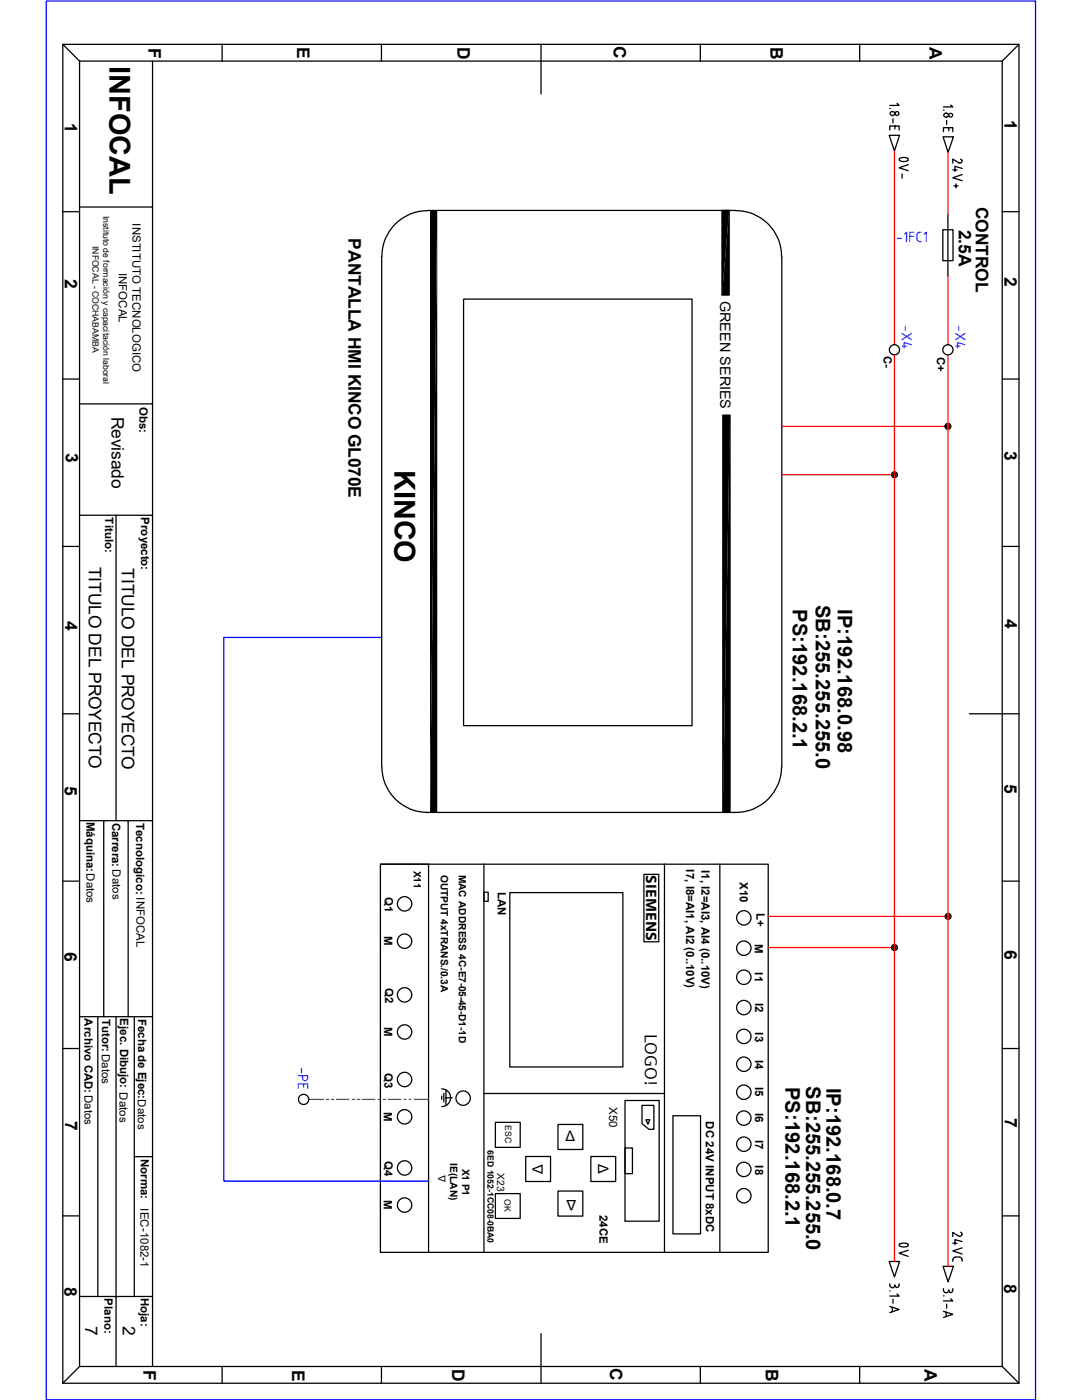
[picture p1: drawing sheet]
<svg xmlns="http://www.w3.org/2000/svg" width="216mm" height="279mm" viewBox="0 0 216 279" stroke-linecap="round" stroke-linejoin="round" font-family="sans-serif">
<path d="M9.2 .2h197.4v279.2h-197.4zM76.2 127.2h-31.5v108.5h40.8" fill="none" stroke="#00f" stroke-width=".25"/>
<g fill="none" stroke="#000" stroke-width=".25">
<path d="M12.5 8.8h190.8v267.3h-190.8zM12.5 8.8l3.4 3.4M15.9 12.2h184.1v260.5h-184.1zM30.4 12.2v260.5M44.3 8.8v3.4M76.1 8.8v3.4M108 8.8l-.1 10M139.7 8.8v3.4M171.5 8.8v3.4M203.3 8.8l-3.3 3.4M177.4 27h2.1l-1 3.1zM177.5 21.6h.1"/>
<path d="M177.5 26v-.9h1.9v.9M178 23.1h.2M178 23a.44 .44 0 0 1-.2-.7 .44 .44 0 0 1 .7 .2l-.1 .4-.2 .1M178.2 23.7v.8M178.6 25.1v.6M179 20.6l.4 .4h-1.9M179.5 31.6v.4M179.5 31.6a1.29 1.29 0 0 1 1.7 .2 1.29 1.29 0 0 1-1.7 .2M180 34.7v.9M181.2 32.9l-1.8 .6 1.8 .6M188.2 27.3h2l-1 3.1zM188.3 26.3v-.8h1.8v.8"/>
<path d="M188.3 22h.1M188.7 22.6a.38 .38 0 0 0-.4 .4 .38 .38 0 0 0 .4 .4M188.7 22.6h.2M188.7 23.4h.2M188.9 24v.8M188.9 22.6a.38 .38 0 0 1 .4 .4 .38 .38 0 0 1-.4 .4M189.3 25.5v.6M189.7 21l.4 .3h-1.8M190.1 33.9h.9M190.3 37.1h.8M190.8 36.7v.8M191.7 31.7l.3 .5"/>
<path d="M191.9 32.2v.2l-.4 .2-1.4-.9v.9M192 33.6l-1.5-.4v1M192 34.8l-1.9 .7 1.9 .6M12.5 42.2h3.4M15.9 41.3h14.5M76.2 51.2v101.8M85.3 42a9.1 9.1 0 0 0-9.1 9.2M85.3 42h61.5M92.5 59.7h45.6v85.1h-45.6zM144.1 42h1.4v16.9h-1.4zM146.8 42a9.1 9.1 0 0 1 9.2 9.2M156 51.2v101.8"/>
<path d="M188.1 45.8h2.1v6.2h-2.1zM189.1 42.8v12.3M200 42.2h3.3M12.5 75.6h3.4M200 75.6h3.3M15.9 80.6h14.5M144.2 82.8h1.5v79.3h-1.5zM12.5 109.1h3.4M15.9 102.8h14.5M23.2 102.8v61M200 109.1h3.3M12.5 142.5h3.4"/>
<path d="M156 153a9.1 9.1 0 0 1-9.2 9.1h-61.5a9.1 9.1 0 0 1-9.1-9.1M203.3 142.5h-9.9M12.5 175.9h3.4M15.9 163.8h14.5M20.7 163.8v39.1M25.6 163.8v39.1M75.9 172.5h77.4v77.4h-77.4zM75.9 172.5h9.6v77.4M96.6 178.1h.8v1.8h-.8zM96.6 172.5v77.4M101.7 178.1h22.6v34.8h-22.6zM128.5 174.5h2.9v13.5h-2.9z"/>
<path d="M132.6 172.5v77.4M143.6 172.5v77.4M200 175.9h3.3M12.5 209.3h3.4M15.9 202.9h14.5M19.5 202.9v55.8M23.2 202.9v69.8M26.8 202.9v55.8M88.1 217.3a1.78 1.78 0 0 1 1.8 1.8 1.78 1.78 0 0 1-1.8 1.8M88.1 218.7v.7M88.6 218.2v1.7M89 219.1h1.3"/>
<path d="M89 217.5v3.1M96.6 218.2h36M124.7 219.6h6.8v24.1h-6.8zM200 209.3h3.3M26.8 230.8h3.6M98.8 224h5v5h-5zM98.8 238.2h5v5h-5zM104.9 230.8h5v5h-5zM111.3 224.4h5v5h-5zM111.3 237.7h5v5h-5zM117.9 230.8h5v5h-5zM124.7 229.1h1.5v5.1h-1.5z"/>
<path d="M128.1 220.6h2.4v4.8h-1l-1.4-1.2zM128.9 223.5h.8l-.4 .9zM134.3 222.7h5.5v23.6h-5.5zM12.5 242.7h3.4M15.9 258.7h14.5M177.4 251.8h2.1l-1 3zM177.5 256.2v.4M177.5 257.6h.1M177.6 256.6l.4 .4M178 257h.2M178.2 259.3v.8M178.6 256.6l-.4 .4"/>
<path d="M178.6 256.4v.2M179 258.2l.4 .5h-1.9M179.4 256.2v.4a.38 .38 0 0 1-.4 .4 .38 .38 0 0 1-.4-.4M179.5 248.2v.5M179.5 248.3l.8-.2 .8 .2M181.1 248.2l.1 .3a1.29 1.29 0 0 1-1.7 .2M181.2 249.5l-1.8 .6 1.8 .6M188.2 252.7h2l-1 3.1zM188.3 257.2v.4M188.3 258.6h.1M188.3 257.6a.5 .5 0 0 0 .5 .4 .5 .5 0 0 0 .5-.4M189.3 257.4a.4 .4 0 0 0 .3 .5 .4 .4 0 0 0 .5-.3"/>
<path d="M189.7 259.2l.4 .4h-1.8M190.1 257.2v.4M190.1 251.3v.4M190.1 248.1h.9M190.6 250.9l-.3 .1-.1 .3M190.6 250.9h.9M191.3 246.7l-1.2-.7v.8M191.5 250.9l.3 .1 .1 .3M191.7 245.9l.3 .4M191.9 246.3l-.2 .4h-.4M192 251.3v.4M192 247.8l-1.5-.4v1"/>
<path d="M192 249l-1.9 .6 1.9 .7M200 242.7h3.3M15.9 272.7l-3.4 3.4M44.3 272.7v3.4M76.1 272.7v3.4M107.9 266.1l.1 10M139.7 272.7v3.4M171.5 272.7v3.4M177.5 260.7l1.9 .6-1.9 .7M178.1 260.9v.9M188.3 261.7l1.8 .6-1.8 .6M188.8 261.9v.9"/>
<path d="M188.9 260.3v.8M200 272.7l3.3 3.4"/>
<circle cx="179" cy="22.6" r=".39"/>
<circle cx="189.7" cy="23" r=".39"/>
<circle cx="178.5" cy="69.8" r="1.02"/>
<circle cx="189.1" cy="69.8" r="1.02"/>
<circle cx="178.5" cy="94.7" r=".59"/>
<circle cx="178.5" cy="94.7" r=".34"/>
<circle cx="178.5" cy="94.7" r=".16"/>
<circle cx="189.1" cy="85.1" r=".59"/>
<circle cx="189.1" cy="85.1" r=".34"/>
<circle cx="189.2" cy="85.1" r=".16"/>
<circle cx="80.7" cy="187.8" r="1.43"/>
<circle cx="80.7" cy="198.6" r="1.43"/>
<circle cx="80.7" cy="180.4" r="1.43"/>
<circle cx="148.4" cy="195" r="1.43"/>
<circle cx="148.4" cy="189.2" r="1.43"/>
<circle cx="148.4" cy="183.2" r="1.43"/>
<circle cx="178.5" cy="189.1" r=".59"/>
<circle cx="178.5" cy="189.1" r=".34"/>
<circle cx="178.5" cy="189.1" r=".16"/>
<circle cx="189.2" cy="182.9" r=".59"/>
<circle cx="189.2" cy="182.9" r=".34"/>
<circle cx="189.2" cy="182.9" r=".16"/>
<circle cx="60.6" cy="219.4" r="1.02"/>
<circle cx="80.7" cy="215.4" r="1.43"/>
<circle cx="80.7" cy="206" r="1.43"/>
<circle cx="92.4" cy="219.2" r="1.43"/>
<circle cx="148.4" cy="201.1" r="1.43"/>
<circle cx="148.4" cy="206.9" r="1.43"/>
<circle cx="148.4" cy="212.4" r="1.43"/>
<circle cx="148.4" cy="218" r="1.43"/>
<circle cx="80.7" cy="233.1" r="1.43"/>
<circle cx="80.7" cy="222.9" r="1.43"/>
<circle cx="148.4" cy="228.4" r="1.43"/>
<circle cx="148.4" cy="238.6" r="1.43"/>
<circle cx="148.4" cy="223.1" r="1.43"/>
<circle cx="148.4" cy="233.4" r="1.43"/>
<circle cx="80.7" cy="240.5" r="1.43"/>
</g>
<path d="M85.8 42h1.4l-1.4 120.1zM87.2 42v120.1h-1.4zM144.1 42h1.4l-1.4 16.9zM145.5 42v16.9h-1.4zM144.2 82.8h1.5l-1.5 79.3zM145.7 82.8v79.3h-1.5z" fill="#000"/>
<path d="M178.5 30.1v38.7M189.2 30.4l-.1 12.4M189.1 55.1l.1 13.7M178.5 70.9v180.9M189.1 70.9l.1 181.8M156 85.1h33.2M156 94.7h22.5M153.3 182.9h35.9M153.3 189.1h25.2" fill="none" stroke="#f00" stroke-width=".25"/>
<g fill="none" stroke="#007fff" stroke-width=".25">
<path d="M179.1 47.6h.8M180.5 46.7l.4-.3v1.8M181.5 47.2h.8M182.3 46.4h-.8v1.8M183 46.8v1M183 47.8l.1 .2 .3 .2M183.4 46.4l-.3 .1-.1 .3M183.4 48.2h.4M183.4 46.4h.4M184.4 46.7l.4-.3v1.8M180 69.1h.8M180 66.5l1.9 1.3"/>
<path d="M180.6 65.1v.8M181.9 68.8l-1.5-.4v1M181.9 66.5l-1.9 1.3M190.7 66.5l1.8 1.3M190.7 69.1h.8M191.3 65.1v.8M192.5 68.8l-1.4-.4v1M192.5 66.5l-1.8 1.3M59.5 214.7h1.9v.5a.51 .51 0 0 1-.5 .5 .51 .51 0 0 1-.5-.5v-.5M59.5 217.2v-.9h1.9v.9M60.2 213.2v.9M60.6 216.3v.7"/>
</g>
<g fill="none" stroke="#0f0" stroke-width=".25">
<path d="M61.6 219.4h3M65.1 219.4h.5M66.1 219.4h.5M67.1 219.4h2.6M70.2 219.4h.5M71.3 219.4h.5M72.3 219.4h2.6M75.4 219.4h.5M76.4 219.4h.5M77.5 219.4h2.5M80.6 219.4h.5M81.6 219.4h.5"/>
<path d="M82.6 219.4h2.9"/>
</g>
<g font-size="5.8">
<text x="21.8" y="13.2" transform="rotate(90 21.8 13.2)">INFOCAL</text>
<text x="78.7" y="93.8" transform="rotate(90 78.7 93.8)">KINCO</text>
</g>
<g font-size="4">
<text x="158.2" y="121.5" transform="rotate(90 158.2 121.5)">PS:192.168.2.1</text>
<text x="162.8" y="120.7" transform="rotate(90 162.8 120.7)">SB:255.255.255.0</text>
<text x="167.2" y="121.5" transform="rotate(90 167.2 121.5)">IP:192.168.0.98</text>
<text x="156.7" y="216.9" transform="rotate(90 156.7 216.9)">PS:192.168.2.1</text>
<text x="160.9" y="216.8" transform="rotate(90 160.9 216.8)">SB:255.255.255.0</text>
<text x="164.9" y="217" transform="rotate(90 164.9 217)">IP:192.168.0.7</text>
</g>
<text font-size="3.6" x="128.7" y="206.3" transform="rotate(90 128.7 206.3)">LOGO!</text>
<g font-size="3.5">
<text x="29.6" y="9.5" transform="rotate(90 29.6 9.5)">F</text>
<text x="59.3" y="9.4" transform="rotate(90 59.3 9.4)">E</text>
<text x="91.3" y="9.3" transform="rotate(90 91.3 9.3)">D</text>
<text x="122.4" y="9.1" transform="rotate(90 122.4 9.1)">C</text>
<text x="153.8" y="9.3" transform="rotate(90 153.8 9.3)">B</text>
<text x="185.5" y="9.4" transform="rotate(90 185.5 9.4)">A</text>
<text x="200.4" y="23.9" transform="rotate(90 200.4 23.9)">1</text>
<text x="13" y="24.6" transform="rotate(90 13 24.6)">1</text>
<text x="194.7" y="41.2" transform="rotate(90 194.7 41.2)">CONTROL</text>
<text x="69.6" y="47.6" transform="rotate(90 69.6 47.6)">PANTALLA HMI KINCO GL070E</text>
<text x="191.3" y="45.8" transform="rotate(90 191.3 45.8)">2.5A</text>
<text x="13" y="55.7" transform="rotate(90 13 55.7)">2</text>
<text x="200.4" y="55.2" transform="rotate(90 200.4 55.2)">2</text>
<text x="22.2" y="83.1" transform="rotate(90 22.2 83.1)">Revisado</text>
<text x="13.1" y="90.5" transform="rotate(90 13.1 90.5)">3</text>
<text x="200.4" y="90" transform="rotate(90 200.4 90)">3</text>
<text x="17.7" y="113.1" transform="rotate(90 17.7 113.1)">TITULO DEL PROYECTO</text>
<text x="24.3" y="113.4" transform="rotate(90 24.3 113.4)">TITULO DEL PROYECTO</text>
<text x="13" y="124" transform="rotate(90 13 124)">4</text>
<text x="200.5" y="123.5" transform="rotate(90 200.5 123.5)">4</text>
<text x="12.9" y="156.9" transform="rotate(90 12.9 156.9)">5</text>
<text x="200.4" y="156.5" transform="rotate(90 200.4 156.5)">5</text>
<text x="12.9" y="190" transform="rotate(90 12.9 190)">6</text>
<text x="200.4" y="189.5" transform="rotate(90 200.4 189.5)">6</text>
<text x="13" y="223.6" transform="rotate(90 13 223.6)">7</text>
<text x="200.5" y="223.2" transform="rotate(90 200.5 223.2)">7</text>
<text x="12.9" y="256.8" transform="rotate(90 12.9 256.8)">8</text>
<text x="200.4" y="256.3" transform="rotate(90 200.4 256.3)">8</text>
<text x="17" y="264.7" transform="rotate(90 17 264.7)">7</text>
<text x="24.5" y="264.7" transform="rotate(90 24.5 264.7)">2</text>
<text x="28.6" y="273.3" transform="rotate(90 28.6 273.3)">F</text>
<text x="58.3" y="273.3" transform="rotate(90 58.3 273.3)">E</text>
<text x="90.3" y="273.2" transform="rotate(90 90.3 273.2)">D</text>
<text x="121.7" y="273.1" transform="rotate(90 121.7 273.1)">C</text>
<text x="152.8" y="273.2" transform="rotate(90 152.8 273.2)">B</text>
<text x="184.4" y="273.3" transform="rotate(90 184.4 273.3)">A</text>
</g>
<text font-size="3" x="128.9" y="174.7" transform="rotate(90 128.9 174.7)">SIEMENS</text>
<g font-size="2.9">
<text x="143.7" y="60" transform="rotate(90 143.7 60)">GREEN SERIES</text>
<text x="112.8" y="227.8">Δ</text>
<text x="119.4" y="232.3" transform="rotate(90 119.4 232.3)">Δ</text>
<text x="108.3" y="234.3" transform="rotate(-90 108.3 234.3)">Δ</text>
<text x="115" y="239.4" transform="rotate(-180 115 239.4)">Δ</text>
</g>
<g font-size="2.3">
<text x="26.5" y="44.5" transform="rotate(90 26.5 44.5)">INSTITUTO TECNOLOGICO</text>
<text x="23.7" y="54.4" transform="rotate(90 23.7 54.4)">INFOCAL</text>
<text x="176.3" y="71" transform="rotate(90 176.3 71)">C-</text>
<text x="186.9" y="71.2" transform="rotate(90 186.9 71.2)">C+</text>
<text x="27.8" y="81.3" transform="rotate(90 27.8 81.3)">Obs:</text>
<text x="21" y="103.3" transform="rotate(90 21 103.3)">Titulo:</text>
<text x="28.2" y="103.2" transform="rotate(90 28.2 103.2)">Proyecto:</text>
<text x="17.3" y="164" transform="rotate(90 17.3 164)">Máquina:Datos</text>
<text x="22.4" y="164.2" transform="rotate(90 22.4 164.2)">Carrera: Datos</text>
<text x="27.2" y="164.2" transform="rotate(90 27.2 164.2)">Tecnologico: INFOCAL</text>
<text x="136.9" y="173.5" transform="rotate(90 136.9 173.5)">I7, I8=AI1, AI2 (0..10V)</text>
<text x="140" y="173.6" transform="rotate(90 140 173.6)">I1, I2=AI3, AI4 (0..10V)</text>
<text x="76.8" y="179" transform="rotate(90 76.8 179)">Q1</text>
<text x="99.4" y="178" transform="rotate(90 99.4 178)">LAN</text>
<text x="147.6" y="176.1" transform="rotate(90 147.6 176.1)">X10</text>
<text x="151" y="182.3" transform="rotate(90 151 182.3)">L+</text>
<text x="76.6" y="186.9" transform="rotate(90 76.6 186.9)">M</text>
<text x="150.6" y="188.3" transform="rotate(90 150.6 188.3)">M</text>
<text x="76.8" y="197.1" transform="rotate(90 76.8 197.1)">Q2</text>
<text x="150.6" y="194.1" transform="rotate(90 150.6 194.1)">I1</text>
<text x="16.9" y="203.2" transform="rotate(90 16.9 203.2)">Archivo CAD:Datos</text>
<text x="20.4" y="203.4" transform="rotate(90 20.4 203.4)">Tutor:Datos</text>
<text x="24" y="203.2" transform="rotate(90 24 203.2)">Ejec. Dibujo: Datos</text>
<text x="27.6" y="203.3" transform="rotate(90 27.6 203.3)">Fecha de Ejec:Datos</text>
<text x="150.7" y="200.1" transform="rotate(90 150.7 200.1)">I2</text>
<text x="76.7" y="205" transform="rotate(90 76.7 205)">M</text>
<text x="150.7" y="206" transform="rotate(90 150.7 206)">I3</text>
<text x="76.8" y="214.1" transform="rotate(90 76.8 214.1)">Q3</text>
<text x="150.7" y="211.5" transform="rotate(90 150.7 211.5)">I4</text>
<text x="76.6" y="222" transform="rotate(90 76.6 222)">M</text>
<text x="121.6" y="221" transform="rotate(90 121.6 221)">X50</text>
<text x="150.7" y="217" transform="rotate(90 150.7 217)">I5</text>
<text x="140.8" y="223.8" transform="rotate(90 140.8 223.8)">DC 24V INPUT 8xDC</text>
<text x="150.7" y="222.1" transform="rotate(90 150.7 222.1)">I6</text>
<text x="150.7" y="227.5" transform="rotate(90 150.7 227.5)">I7</text>
<text x="28.1" y="231.3" transform="rotate(90 28.1 231.3)">Norma:</text>
<text x="76.8" y="231.6" transform="rotate(90 76.8 231.6)">Q4</text>
<text x="150.7" y="232.6" transform="rotate(90 150.7 232.6)">I8</text>
<text x="76.6" y="239.5" transform="rotate(90 76.6 239.5)">M</text>
<text x="28" y="241.2" transform="rotate(90 28 241.2)">IEC-1082-1</text>
<text x="119.6" y="242.4" transform="rotate(90 119.6 242.4)">24CE</text>
<text x="20.8" y="259.1" transform="rotate(90 20.8 259.1)">Plano:</text>
<text x="28.1" y="259" transform="rotate(90 28.1 259)">Hoja:</text>
</g>
<g font-size="2">
<text x="82.6" y="173.7" transform="rotate(90 82.6 173.7)">X11</text>
<text x="88" y="174.6" transform="rotate(90 88 174.6)">OUTPUT 4xTRANS./0.3A</text>
<text x="91.5" y="174.5" transform="rotate(90 91.5 174.5)">MAC ADDRESS 4C-E7-05-45-D1-1D</text>
<text x="89.8" y="232.1" transform="rotate(90 89.8 232.1)">IE(LAN)</text>
<text x="92.2" y="233.2" transform="rotate(90 92.2 233.2)">X1 P1</text>
<text x="88.9" y="235.9" transform="rotate(-90 88.9 235.9)">Δ</text>
<text x="99.2" y="234.2" transform="rotate(90 99.2 234.2)">X23</text>
</g>
<g font-size="1.7">
<text x="20.6" y="43" transform="rotate(90 20.6 43)">Instituto de formación y capacitación laboral</text>
<text x="18.5" y="49.1" transform="rotate(90 18.5 49.1)">INFOCAL - COCHABAMBA</text>
<text x="100.8" y="224.5" transform="rotate(90 100.8 224.5)">ESC</text>
<text x="97.3" y="229.5" transform="rotate(90 97.3 229.5)">6ED 1052-1CC08-0BA0</text>
<text x="100.7" y="239.3" transform="rotate(90 100.7 239.3)">OK</text>
</g>
</svg>
